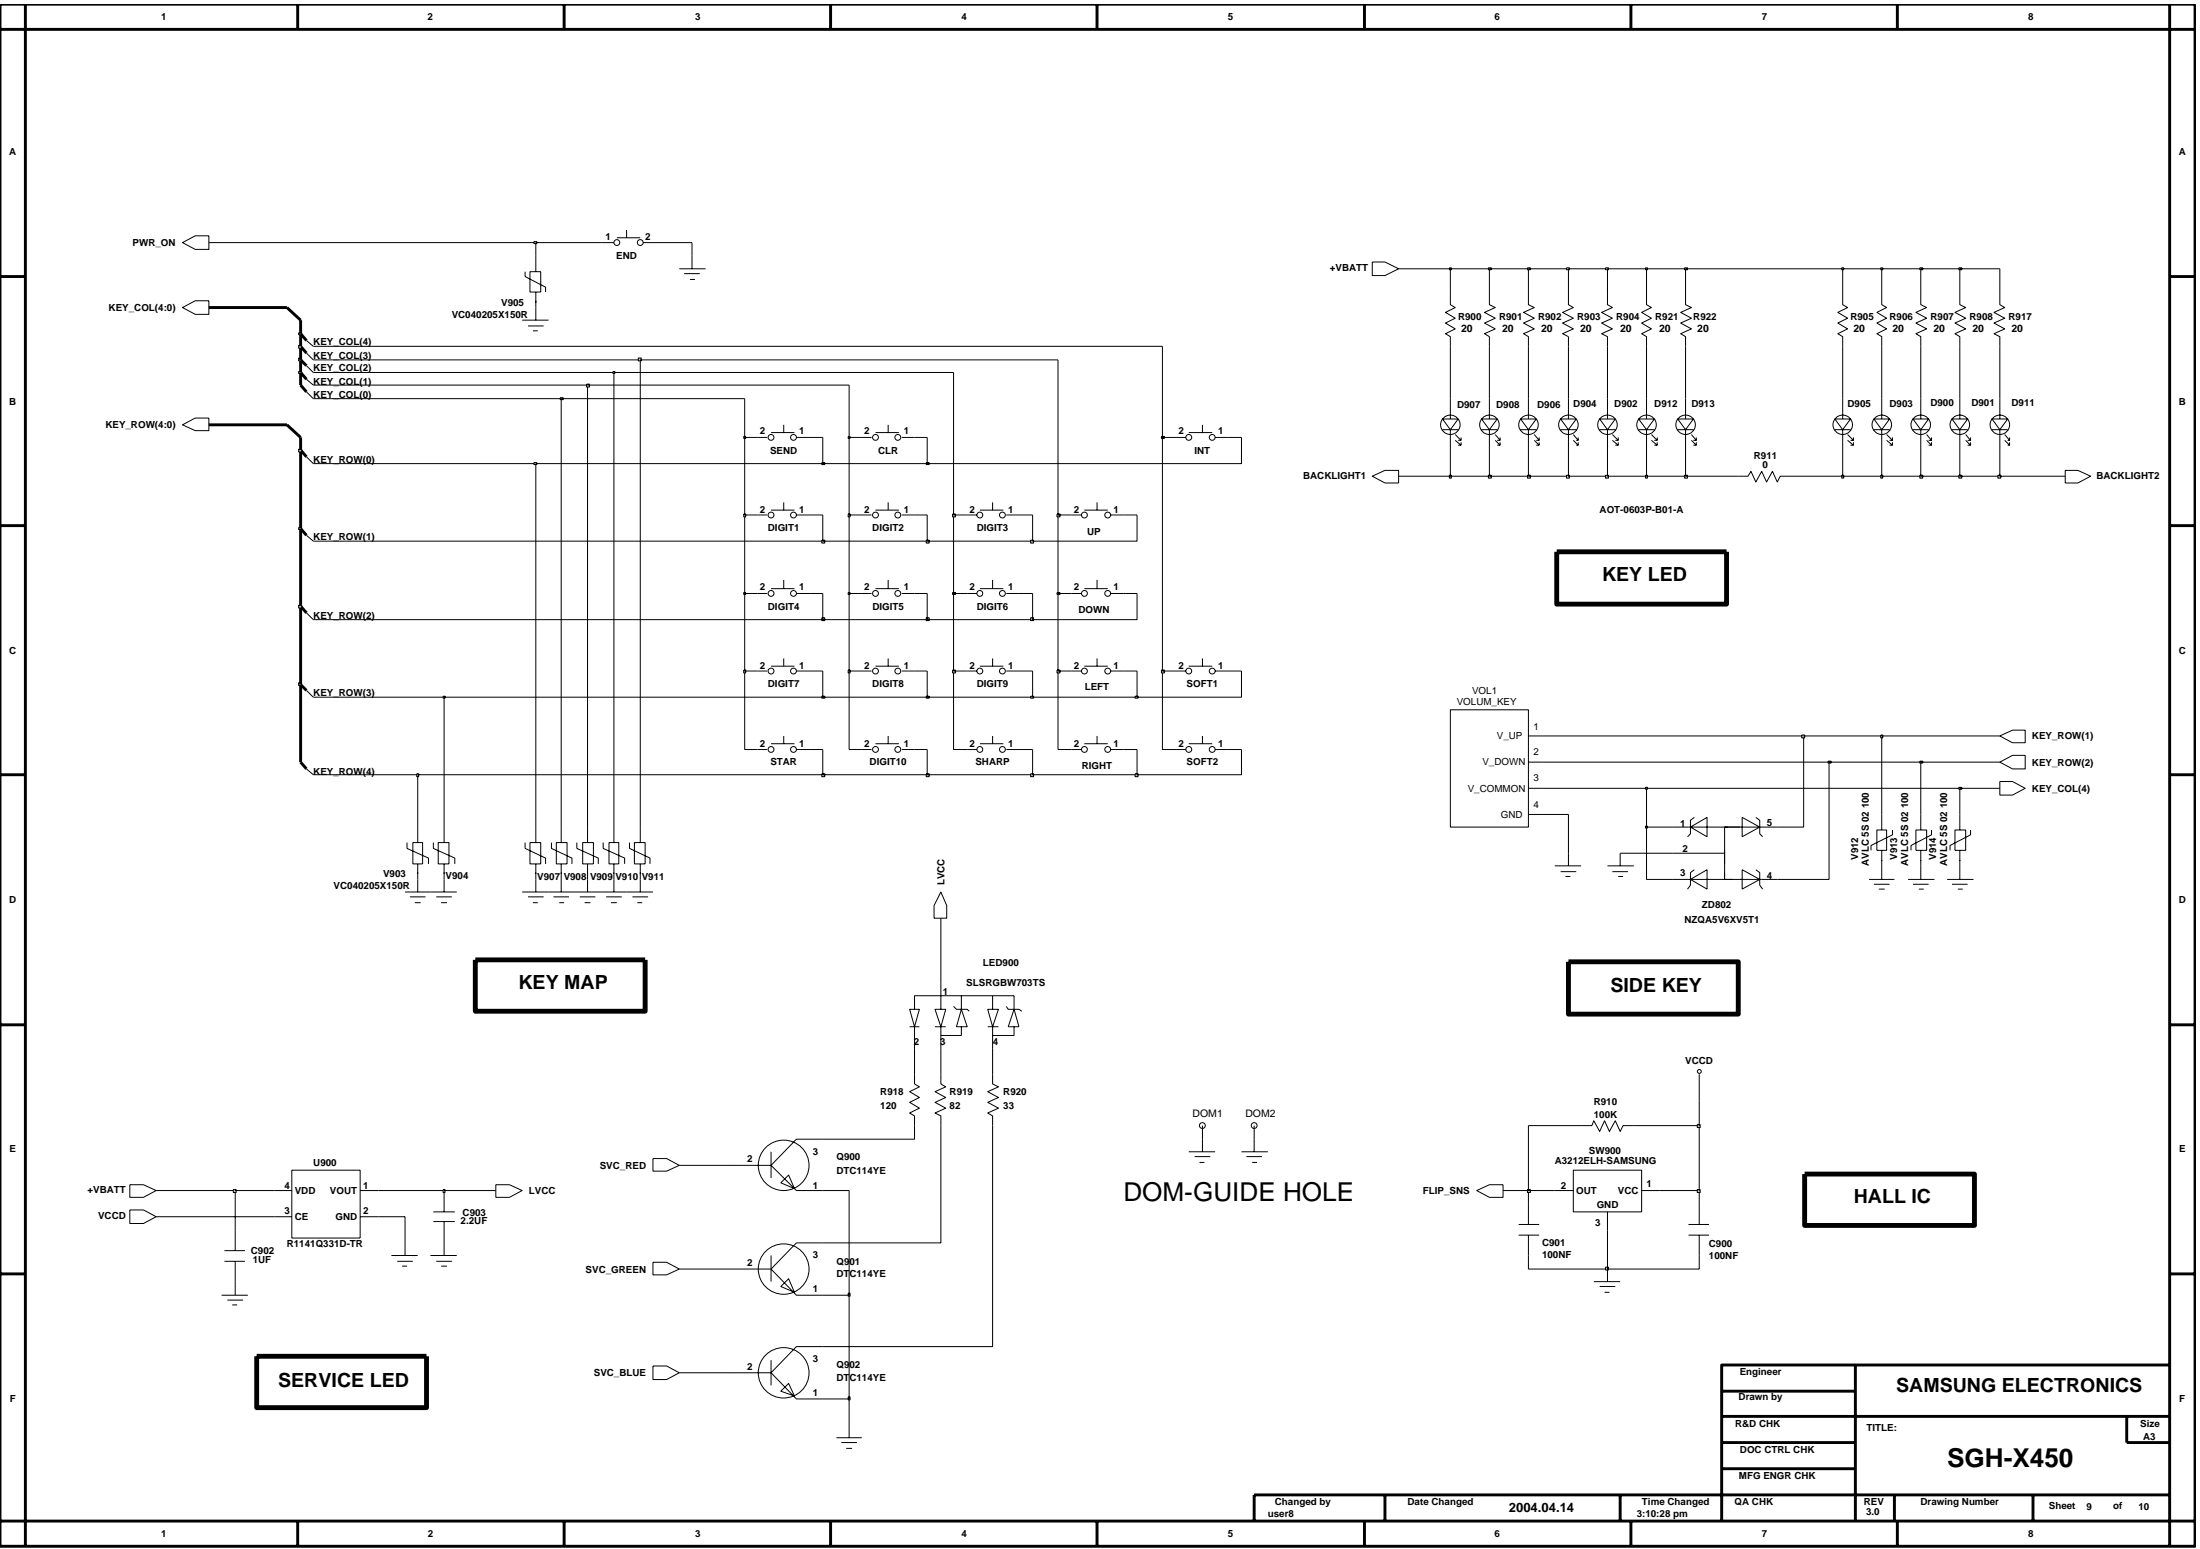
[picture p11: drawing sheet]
<svg xmlns="http://www.w3.org/2000/svg" width="192mm" height="135mm" viewBox="0 0 192 135" stroke-linecap="round" stroke-linejoin="round" font-family="sans-serif">
<g fill="none" stroke="#000" stroke-width=".09">
<path d="M15.9 26.8l1.1-.6h1.2v1.2h-1.2zM15.9 21.2l1.1-.6h1.2v1.2h-1.2zM15.9 37.1l1.1-.6h1.2v1.1h-1.2zM26.7 34.2l.6 .6M26.7 33.1l.6 .5M26.7 31.9l.6 .6M26.7 30.8l.6 .6M26.7 29.7l.6 .5M26.7 39.8l.6 .6M45.5 27.9h2.3M45.8 23.7v.4l1.8 1v.4M46.1 28.4h1.3"/>
<path d="M46.2 23.7h1v1.8h-1zM46.5 28.9h.4M46.7 22.3v1.4M46.7 25.5v2.4M52.4 21.2h1.2M53.8 20.7h2.1M54.7 20.1v.6M56.1 21.2h.9M59.3 23.4h2.3M59.7 23.9h1.3M60.2 24.4h.4M60.4 22.3v1.1"/>
<path d="M66.1 38.2h.8M67.3 37.7h2M68.4 37.1v.6M69.5 38.2h1.2M75.2 38.2h.8M76.4 37.7h2M77.5 37.1v.6M78.7 38.2h1.1M102.6 38.2h.8M103.7 37.7h2M104.9 37.1v.6M106 38.2h1.1"/>
<path d="M119.7 22.9h1.1l1.2 .5-1.2 .6h-1.1zM125.8 36.5h1.4l-.7 1zM125.8 37.5h1.4M126.5 25.7v.9l.4 .2-.8 .4 .8 .6-.8 .4 .8 .5-.8 .4 .4 .3v.8M126.5 34.8v1.7M126.5 37.5v1.8M126.9 38.4l.6 .4M126.9 37.9l.6 .5M127.2 38.4h.3M127.2 38.8h.3M127.5 38.2v.2M127.5 38.6v.2"/>
<path d="M129.2 36.5h1.4l-.7 1zM129.2 37.5h1.4M129.9 25.7v.9l.5 .2-.9 .4 .9 .6-.9 .4 .9 .5-.9 .4 .4 .3v.8M129.9 34.8v1.7M129.9 37.5v1.8M130.4 38.4l.5 .4M130.4 37.9l.5 .5M130.6 38.4h.3M130.9 38.6v.2h-.3M130.9 38.2v.2M132.6 36.5h1.4l-.7 1zM132.6 37.5h1.4"/>
<path d="M133.3 25.7v.9l.5 .2-.9 .4 .9 .6-.9 .4 .9 .5-.9 .4 .4 .3v.8M133.3 34.8v1.7M133.3 37.5v1.8M133.8 38.4l.5 .4M133.8 37.9l.5 .5M134 38.4h.3M134 38.8h.3M134.3 38.2v.2M134.3 38.6v.2M136.1 36.5h1.4l-.7 1zM136.1 37.5h1.4M136.8 25.7v.9l.4 .2-.9 .4 .9 .6-.9 .4 .9 .5-.9 .4 .5 .3v.8"/>
<path d="M136.8 34.8v1.7M136.8 37.5v1.8M137.2 38.4l.5 .4M137.2 37.9l.5 .5M137.5 38.4h.2M137.7 38.6v.2h-.2M137.7 38.2v.2M139.5 36.5h1.4l-.7 1zM139.5 37.5h1.4M140.2 25.7v.9l.4 .2-.9 .4 .9 .6-.9 .4 .9 .5-.9 .4 .5 .3v.8M140.2 34.8v1.7M140.2 37.5v1.8"/>
<path d="M140.6 38.4l.6 .4M140.6 37.9l.6 .5M140.9 38.4h.3M141.2 38.6v.2h-.3M141.2 38.2v.2M142.9 36.5h1.4l-.7 1zM142.9 37.5h1.4M143.6 25.7v.9l.5 .2-.9 .4 .9 .6-.9 .4 .9 .5-.9 .4 .4 .3v.8M143.6 34.8v1.7M143.6 37.5v1.8M144.1 38.4l.5 .4M144.1 37.9l.5 .5"/>
<path d="M144.3 38.4h.3M144.3 38.8h.3M144.6 38.2v.2M144.6 38.6v.2M146.4 36.5h1.3l-.7 1zM146.4 37.5h1.3M147 25.7v.9l.5 .2-.9 .4 .9 .6-.9 .4 .9 .5-.9 .4 .4 .3v.8M147 34.8v1.7M147 37.5v1.8M147.5 38.4l.5 .4M147.5 37.9l.5 .5M147.7 38.4h.3"/>
<path d="M148 38.6v.2h-.3M148 38.2v.2M160.1 36.5h1.3l-.7 1zM160.1 37.5h1.3M160.7 25.7v.9l.5 .2-.9 .4 .9 .6-.9 .4 .9 .5-.9 .4 .4 .3v.8M160.7 34.8v1.7M160.7 37.5v1.8M161.2 38.4l.5 .4M161.2 37.9l.5 .5M161.4 38.4h.3M161.7 38.6v.2h-.3M161.7 38.2v.2"/>
<path d="M163.5 36.5h1.3l-.7 1zM163.5 37.5h1.3M164.1 25.7v.9l.5 .2-.9 .4 .9 .6-.9 .4 .9 .5-.9 .4 .4 .3v.8M164.1 34.8v1.7M164.1 37.5v1.8M164.6 38.4l.5 .4M164.6 37.9l.5 .5M164.8 38.4h.3M164.8 38.8h.3M165.1 38.2v.2M165.1 38.6v.2M166.9 36.5h1.3l-.6 1z"/>
<path d="M166.9 37.5h1.3M167.6 25.7v.9l.5 .2-1 .4 1 .6-1 .4 1 .5-1 .4 .5 .3v.8M167.6 34.8v1.7M167.6 37.5v1.8M168.1 38.4l.4 .4M168.1 37.9l.4 .5M168.2 38.4h.3M168.5 38.6v.2h-.3M168.5 38.2v.2M170.3 36.5h1.3l-.6 1zM170.3 37.5h1.3M171 25.7v.9l.5 .2-1 .4 1 .6-1 .4 1 .5-1 .4 .5 .3v.8"/>
<path d="M171 34.8v1.7M171 37.5v1.8M171.5 38.4l.4 .4M171.5 37.9l.4 .5M171.6 38.4h.3M171.9 38.6v.2h-.3M171.9 38.2v.2M173.8 36.5h1.3l-.7 1zM173.8 37.5h1.3M174.4 25.7v.9l.5 .2-1 .4 1 .6-1 .4 1 .5-1 .4 .5 .3v.8M174.4 34.8v1.7M174.4 37.5v1.8"/>
<path d="M174.9 38.4l.4 .4M174.9 37.9l.4 .5M175.1 38.4h.2M175.3 38.6v.2h-.2M175.3 38.2v.2M26.7 46.7l.6 .5M26.7 53.5l.6 .6M66.1 58.5h.8M66.1 44.9h.8M66.1 51.8h.8M67.3 58.1h2M67.3 44.5h2"/>
<path d="M67.3 51.3h2M68.4 43.8v.7M68.4 50.6v.7M68.4 57.4v.7M69.5 58.5h1.2M69.5 44.9h1.2M69.5 51.8h1.2M75.2 58.5h.8M75.2 44.9h.8M75.2 51.8h.8M76.4 58.1h2M76.4 44.5h2"/>
<path d="M76.4 51.3h2M77.5 43.8v.7M77.5 50.6v.7M77.5 57.4v.7M78.7 58.5h1.1M78.7 44.9h1.1M78.7 51.8h1.1M84.4 58.5h.8M84.4 44.9h.8M84.4 51.8h.8M85.5 58.1h2M85.5 44.5h2"/>
<path d="M85.5 51.3h2M86.6 43.8v.7M86.6 50.6v.7M86.6 57.4v.7M87.8 58.5h1.1M87.8 44.9h1.1M87.8 51.8h1.1M93.5 58.5h.8M93.5 44.9h.8M93.5 51.8h.8M94.6 58.1h2M94.6 44.5h2"/>
<path d="M94.6 51.3h2M95.7 43.8v.7M95.7 50.6v.7M95.7 57.4v.7M96.9 58.5h1.1M96.9 44.9h1.1M96.9 51.8h1.1M102.6 58.5h.8M103.7 58.1h2M104.9 57.4v.7M106 58.5h1.1M119.7 41.5l1.1-.5h1.2v1.1h-1.2z"/>
<path d="M151.6 41.5h.9l.2-.4 .5 .9 .5-.9 .4 .9 .5-.9 .4 .9 .3-.5h.8M180.2 41h1.1l1.1 .5-1.1 .6h-1.1zM26.7 67.1l.6 .5M26.7 60.2l.6 .6M35.3 77.8h4.5M35.5 73.5v.5l1.9 .8v.6M35.8 78.2h1.3M36 73.5h.9v1.9h-.9zM36.2 78.7h.5M36.4 72.1v1.4M36.4 75.4v2.4M37.8 73.5v.5l1.9 .8v.6"/>
<path d="M38.1 78.2h1.3M38.2 73.5h1v1.9h-1zM38.5 78.7h.5M38.7 72.1v1.4M38.7 75.4v2.4M45.5 77.8h11.5M45.8 73.5v.5l1.8 .8v.6M46.1 78.2h1.3M46.2 73.5h1v1.9h-1zM46.5 78.7h.4M46.7 72.1v1.4M46.7 75.4v2.4"/>
<path d="M48.1 73.5v.5l1.8 .8v.6M48.3 78.2h1.3M48.5 73.5h1v1.9h-1zM48.8 78.7h.4M49 72.1v1.4M49 75.4v2.4M50.3 73.5v.5l1.9 .8v.6M50.6 78.2h1.3M50.8 73.5h1v1.9h-1zM51 78.7h.5M51.3 72.1v1.4M51.3 75.4v2.4"/>
<path d="M52.6 73.5v.5l1.9 .8v.6M52.9 78.2h1.3M53.1 73.5h.9v1.9h-.9zM53.3 78.7h.5M53.6 72.1v1.4M53.6 75.4v2.4M54.9 73.5v.5l1.8 .8v.6M55.2 78.2h1.3M55.3 73.5h1v1.9h-1zM55.6 78.7h.4M55.9 72.1v1.4M55.9 75.4v2.4"/>
<path d="M66.1 65.4h.8M67.3 64.9h2M68.4 64.2v.7M69.5 65.4h1.2M75.2 65.4h.8M76.4 64.9h2M77.5 64.2v.7M78.7 65.4h1.1M82.1 77.8l.5 1.2v1.1h-1.1v-1.1zM84.4 65.4h.8M85.5 64.9h2M86.6 64.2v.7"/>
<path d="M87.8 65.4h1.1M93.5 65.4h.8M94.6 64.9h2M95.7 64.2v.7M96.9 65.4h1.1M102.6 65.4h.8M103.7 64.9h2M104.9 64.2v.7M106 65.4h1.1M126.5 61.9h6.8v10.2h-6.8zM133.3 64.2h1.2M133.3 66.5h1.2"/>
<path d="M133.3 68.8h1.2M133.3 71h1.2M135.6 75.5h2.3M136.1 76h1.4M136.6 76.5h.4M136.8 74.4v1.1M140.2 75.5h2.3M140.6 76h1.4M141.2 76.5h.4M141.3 74.4v1.1M145.9 76.7h9.1M145.9 72.1h9.1"/>
<path d="M145.9 74.4h4.5M147.5 72.1l1.4-.8v1.7zM147.5 76.7l1.4-.8v1.7zM147.8 71.3l-.3 .3v1.1l-.3 .3M147.8 75.9l-.3 .2v1.1l-.3 .4M150.4 72.1v4.6M152 75.9l1.5 .8-1.5 .9zM152 71.3l1.5 .8-1.5 .9zM153.2 75.9l.3 .2v1.1l.3 .4M153.2 71.3l.3 .3v1.1l.3 .3M163 76.7h2.3M163.5 77.1h1.3"/>
<path d="M163.7 72.4h.9v1.8h-.9zM163.9 77.6h.5M164.1 71v1.4M164.1 74.2v2.5M165.1 72.4v.4l-1.9 .9v.5M166.4 76.7h2.3M166.9 77.1h1.3M167.1 72.4h1v1.8h-1zM167.4 77.6h.4M167.6 71v1.4M167.6 74.2v2.5M168.5 72.4v.4l-1.8 .9v.5"/>
<path d="M169.9 76.7h2.3M170.3 77.1h1.3M170.5 72.4h1v1.8h-1zM170.8 77.6h.4M171 71v1.4M171 74.2v2.5M171.9 72.4v.4l-1.8 .9v.5M174.4 68.2h1.2l1.1 .6-1.1 .6h-1.2zM174.4 64.2l1.2-.5h1.1v1.1h-1.1zM174.4 66.5l1.2-.6h1.1v1.2h-1.1zM71.8 99.4h-2.3l-2.2 2.2h-3.5M79.3 88h.9l-.4 1.6z"/>
<path d="M79.3 89.6h.9M79.8 88v-1.1h4.1v1.1M79.8 93.7v.8l.4 .3-.9 .4 .9 .5-.9 .5 .9 .5-.9 .4 .5 .2v.9M79.8 89.6v1.8M81.6 88h.9l-.4 1.6zM81.6 89.6h.9M82.1 93.7v.8l.4 .3-.9 .4 .9 .5-.9 .5 .9 .5-.9 .4 .5 .2v.9M82.1 85.8v2.2M82.1 89.6v1.8M83.2 87.8l.2 .2h1l.1 .2M83.9 88l.5 1.6h-1zM83.9 89.6v.7h-1.8"/>
<path d="M83.9 86.9h4.6v1.1M86.2 88h.9l-.5 1.6zM86.2 89.6h.9M86.6 93.7v.8l.5 .3-.9 .4 .9 .5-.9 .5 .9 .5-.9 .4 .4 .2v.9M86.6 86.9v1.1M86.6 89.6v1.8M87.8 87.8l.1 .2h1l.2 .2M88.5 89.6v.7h-1.9M88.5 88l.4 1.6h-1zM104.9 99.4v1.1M109.4 99.4v1.1M137.9 98.2h1l.1-.4 .5 .9 .5-.9 .4 .9 .5-.9 .4 .9 .3-.5h.9"/>
<path d="M148.2 93.7v2.3M11.3 103.3h1.2l1.1 .5-1.1 .6h-1.2zM11.3 105.5h1.2l1.1 .6-1.1 .6h-1.2zM19.3 113h2.3M19.6 110h1.8M19.6 109.1h1.8M19.8 113.4h1.4M20.3 113.8h.4M20.5 107.3v1.8M20.5 110v3M23.9 103.8h1.6M23.9 106.1h1.6"/>
<path d="M25.5 102.1h5.9v5.9h-5.9zM31.4 103.8h1.6M31.4 106.1h1.6M34.1 109.5h2.3M34.7 110h1.3M35.1 110.4h.4M35.3 108.4v1.1M37.5 109.5h2.3M37.8 106.6h1.9M37.8 105.7h1.9M38.1 110h1.3M38.5 110.4h.5"/>
<path d="M38.7 103.8v1.9M38.7 106.6v2.9M43.3 103.3h1.1l1.1 .5-1.1 .6h-1.1zM57 110.1h1.2l1.1 .6-1.1 .5h-1.2zM57 119.2h1.2l1.1 .5-1.1 .6h-1.2zM57 101.1h1.2l1.1 .5-1.1 .6h-1.2zM63.8 119.7h3.5M67.3 101.6l2.2 2.2h2.3M67.3 110.7l2.2 2.3h2.3M67.3 119.7l2.2 2.3h4.6v3.4M67.3 100.5v2.2M67.3 109.5v2.3"/>
<path d="M67.3 118.6v2.2M68.1 103.2l.7-.7 .5 1.2zM68.1 112.2l.7-.7 .5 1.2zM71.8 108.4h-2.3l-2.2 2.3h-3.5M71.8 117.5h-2.3l-2.2 2.2M103.7 100.5h2.3M104.2 100.9h1.4M104.6 101.4h.5M108.3 100.5h2.3M108.7 100.9h1.4M109.2 101.4h.5M128.8 103.8l1.1-.5h1.2v1.1h-1.2z"/>
<path d="M132.5 107.7h1.8M132.5 106.8h1.8M133.3 105v1.8M133.3 107.7v1.8M135.6 103.8h1.6M137.2 102.1h6v3.6h-6zM139 111.8h2.3M139.5 112.2h1.4M140 112.7h.4M140.2 105.7v1.6M140.2 110.7v1.1M143.2 103.8h1.5"/>
<path d="M147.3 107.7h1.8M147.3 106.8h1.8M148.2 105v1.8M148.2 107.7v1.8M68.1 121.3l.7-.6 .5 1.1zM73 125.4h2.2M73.4 125.8h1.4M73.8 126.3h.5"/>
<circle cx="53.8" cy="21.2" r=".25"/>
<circle cx="55.9" cy="21.2" r=".25"/>
<circle cx="67.3" cy="38.2" r=".25"/>
<circle cx="69.2" cy="38.2" r=".25"/>
<circle cx="76.4" cy="38.2" r=".25"/>
<circle cx="78.3" cy="38.2" r=".25"/>
<circle cx="103.7" cy="38.2" r=".25"/>
<circle cx="105.7" cy="38.2" r=".25"/>
<circle cx="126.5" cy="37.1" r=".85"/>
<circle cx="129.9" cy="37.1" r=".85"/>
<circle cx="133.3" cy="37.1" r=".85"/>
<circle cx="136.8" cy="37.1" r=".85"/>
<circle cx="140.2" cy="37.1" r=".85"/>
<circle cx="143.6" cy="37.1" r=".85"/>
<circle cx="147" cy="37.1" r=".85"/>
<circle cx="160.7" cy="37.1" r=".85"/>
<circle cx="164.2" cy="37.1" r=".85"/>
<circle cx="167.6" cy="37.1" r=".85"/>
<circle cx="171" cy="37.1" r=".85"/>
<circle cx="174.5" cy="37.1" r=".85"/>
<circle cx="67.3" cy="51.8" r=".25"/>
<circle cx="67.3" cy="44.9" r=".25"/>
<circle cx="67.3" cy="58.5" r=".25"/>
<circle cx="69.2" cy="51.8" r=".25"/>
<circle cx="69.2" cy="44.9" r=".25"/>
<circle cx="69.2" cy="58.5" r=".25"/>
<circle cx="76.4" cy="51.8" r=".25"/>
<circle cx="76.4" cy="44.9" r=".25"/>
<circle cx="76.4" cy="58.5" r=".25"/>
<circle cx="78.3" cy="51.8" r=".25"/>
<circle cx="78.3" cy="44.9" r=".25"/>
<circle cx="78.3" cy="58.5" r=".25"/>
<circle cx="85.5" cy="51.8" r=".25"/>
<circle cx="85.5" cy="44.9" r=".25"/>
<circle cx="85.5" cy="58.5" r=".25"/>
<circle cx="87.4" cy="51.8" r=".25"/>
<circle cx="87.4" cy="44.9" r=".25"/>
<circle cx="87.4" cy="58.5" r=".25"/>
<circle cx="94.6" cy="51.8" r=".25"/>
<circle cx="94.6" cy="44.9" r=".25"/>
<circle cx="94.6" cy="58.5" r=".25"/>
<circle cx="96.6" cy="51.8" r=".25"/>
<circle cx="96.6" cy="44.9" r=".25"/>
<circle cx="96.6" cy="58.5" r=".25"/>
<circle cx="103.7" cy="58.5" r=".25"/>
<circle cx="105.7" cy="58.5" r=".25"/>
<circle cx="67.3" cy="65.4" r=".25"/>
<circle cx="69.2" cy="65.4" r=".25"/>
<circle cx="76.4" cy="65.4" r=".25"/>
<circle cx="78.3" cy="65.4" r=".25"/>
<circle cx="85.5" cy="65.4" r=".25"/>
<circle cx="87.4" cy="65.4" r=".25"/>
<circle cx="94.6" cy="65.4" r=".25"/>
<circle cx="96.6" cy="65.4" r=".25"/>
<circle cx="103.7" cy="65.4" r=".25"/>
<circle cx="105.7" cy="65.4" r=".25"/>
<circle cx="104.9" cy="98.2" r=".25"/>
<circle cx="109.4" cy="98.2" r=".25"/>
<circle cx="148.2" cy="93.5" r=".17"/>
<circle cx="68.4" cy="101.6" r="2.21"/>
<circle cx="68.4" cy="119.7" r="2.21"/>
<circle cx="68.4" cy="110.7" r="2.21"/>
</g>
<path d="M26.2 33.6l.5 .6M26.2 32.5l.5 .6M26.2 31.4l.5 .5M26.2 30.2l.5 .6M26.2 29.1l.5 .6M26.2 39.3l.5 .5M26.2 46.1l.5 .6M26.2 59.7l.5 .5M26.2 52.9l.5 .6M26.2 66.5l.5 .6" fill="none" stroke="#000" stroke-width=".25"/>
<path d="M74 121.8h.2v.3h-.2z" fill-rule="evenodd" fill="#c2c2c2"/>
<path d="M86.6 98.2v19.3h-14.8M59.3 119.7h4.5M71.8 113h2.3v9M74 121.9h.2v.2h-.2z" fill="none" stroke="#000" stroke-width=".09"/>
<path d="M74 112.8h.2v.3h-.2z" fill-rule="evenodd" fill="#c2c2c2"/>
<path d="M59.3 110.7h4.5M74 112.8h.2v.3h-.2zM74.1 103.8v9.2M133.3 109.5v1.2h6.9" fill="none" stroke="#000" stroke-width=".09"/>
<path d="M140 110.5h.3v.3h-.3z" fill-rule="evenodd" fill="#c2c2c2"/>
<path d="M82.1 98.2v10.2h-10.3M13.6 103.8h6.9v3.5M13.6 106.1h10.3M33 106.1h2.3v2.3M133.3 103.8v1.2M140.1 110.5h.2v.3h-.2zM140.2 107.3v3.4h8v-1.2M148.2 103.8v1.2" fill="none" stroke="#000" stroke-width=".09"/>
<path d="M20.3 103.8h.3v.2h-.3z" fill-rule="evenodd" fill="#c2c2c2"/>
<path d="M20.3 103.8h.3v.2h-.3zM20.5 103.8h3.4M33 103.8h5.7" fill="none" stroke="#000" stroke-width=".09"/>
<path d="M38.7 103.8h.1v.2h-.1z" fill-rule="evenodd" fill="#c2c2c2"/>
<path d="M38.7 103.8h.1v.2h-.1zM38.7 103.8h4.6M71.8 103.8h2.3M131.1 103.8h2.2" fill="none" stroke="#000" stroke-width=".09"/>
<path d="M133.2 103.8h.3v.2h-.3z" fill-rule="evenodd" fill="#c2c2c2"/>
<path d="M133.3 98.2v5.6h2.3M133.2 103.8h.3v.2h-.3zM144.7 103.8h3.5" fill="none" stroke="#000" stroke-width=".09"/>
<path d="M148.1 103.8h.2v.2h-.2z" fill-rule="evenodd" fill="#c2c2c2"/>
<path d="M79.8 98.2v1.2h-8M104.9 98.2v1.2M109.4 98.2v1.2M133.3 98.2h4.6M142.5 98.2h5.7v5.6M59.3 101.6h4.5M148.1 103.8h.2v.2h-.2z" fill="none" stroke="#000" stroke-width=".09"/>
<path d="M148.1 98.1h.2v.2h-.2z" fill-rule="evenodd" fill="#c2c2c2"/>
<g fill="none" stroke="#000" stroke-width=".09">
<path d="M49 34.8v37.3M51.3 33.6v38.5M53.6 32.5v39.6M55.9 31.4v40.7M46.7 40.4v31.7M36.4 67.6v4.5M38.7 60.8v11.3M136.8 71v3.4M141.3 74.4h4.6M143.6 72.1v4.6h2.3M159.6 66.5v10.2h-4.6M79.8 91.4v2.3"/>
<path d="M82.1 80.1v5.7M82.1 91.4v2.3M86.6 91.4v2.3M148.1 98.1h.2v.3h-.2zM148.2 96v2.2"/>
</g>
<path d="M143.5 72.1h.2v.1h-.2z" fill-rule="evenodd" fill="#c2c2c2"/>
<path d="M134.5 68.8h9.1v3.3h2.3M134.5 71h2.3M143.5 72.1h.2v.1h-.2zM157.3 64.2v7.9h-2.3M164.1 64.2v6.8M167.6 66.5v4.5M171 68.8v2.2" fill="none" stroke="#000" stroke-width=".09"/>
<path d="M143.5 68.7h.2v.1h-.2z" fill-rule="evenodd" fill="#c2c2c2"/>
<path d="M143.5 68.7h.2v.1h-.2zM143.6 68.8h27.4" fill="none" stroke="#000" stroke-width=".09"/>
<path d="M170.9 68.7h.2v.1h-.2z" fill-rule="evenodd" fill="#c2c2c2"/>
<path d="M27.3 67.6h9.1M170.9 68.7h.2v.1h-.2zM171 68.8h3.4" fill="none" stroke="#000" stroke-width=".09"/>
<path d="M36.4 67.5h.1v.2h-.1z" fill-rule="evenodd" fill="#c2c2c2"/>
<path d="M36.4 67.5h.1v.2h-.1zM36.4 67.6h35.4" fill="none" stroke="#000" stroke-width=".09"/>
<path d="M71.7 67.5h.2v.2h-.2z" fill-rule="evenodd" fill="#c2c2c2"/>
<path d="M71.7 67.5h.2v.2h-.2zM71.8 65.4v2.2h9.1" fill="none" stroke="#000" stroke-width=".09"/>
<path d="M80.8 67.5h.2v.2h-.2z" fill-rule="evenodd" fill="#c2c2c2"/>
<path d="M80.8 67.5h.3v.2h-.3zM80.9 65.4v2.2h9.2" fill="none" stroke="#000" stroke-width=".09"/>
<path d="M89.9 67.5h.3v.2h-.3z" fill-rule="evenodd" fill="#c2c2c2"/>
<path d="M89.9 67.5h.3v.2h-.3zM90.1 65.4v2.2h9.1" fill="none" stroke="#000" stroke-width=".09"/>
<path d="M99 67.5h.3v.2h-.3z" fill-rule="evenodd" fill="#c2c2c2"/>
<path d="M99 67.5h.3v.2h-.3zM99.2 65.4v2.2h9.1v-2.2M134.5 66.5h25.1" fill="none" stroke="#000" stroke-width=".09"/>
<path d="M26.2 59.7v6.8" fill="none" stroke="#000" stroke-width=".25"/>
<path d="M159.5 66.4h.2v.2h-.2z" fill-rule="evenodd" fill="#c2c2c2"/>
<path d="M159.5 66.4h.2v.2h-.2zM159.6 66.5h8" fill="none" stroke="#000" stroke-width=".09"/>
<path d="M167.5 66.4h.2v.2h-.2z" fill-rule="evenodd" fill="#c2c2c2"/>
<g fill="none" stroke="#000" stroke-width=".09">
<path d="M65 58.5v6.9h1.1M74.1 58.5v6.9h1.1M83.2 58.5v6.9h1.2M92.3 58.5v6.9h1.2M101.4 58.5v6.9h1.2M70.7 65.4h1.1M79.8 65.4h1.1M88.9 65.4h1.2M98 65.4h1.2M107.1 65.4h1.2M134.5 64.2h22.8M167.5 66.4h.2v.2h-.2z"/>
<path d="M167.6 66.5h6.8"/>
</g>
<path d="M157.2 64.1h.2v.3h-.2z" fill-rule="evenodd" fill="#c2c2c2"/>
<path d="M157.2 64.1h.2v.3h-.2zM157.3 64.2h6.8" fill="none" stroke="#000" stroke-width=".09"/>
<path d="M164.1 64.1h.1v.3h-.1z" fill-rule="evenodd" fill="#c2c2c2"/>
<path d="M27.3 60.8h11.4M164.1 64.1h.1v.3h-.1zM164.1 64.2h10.3" fill="none" stroke="#000" stroke-width=".09"/>
<path d="M38.7 60.7h.1v.2h-.1z" fill-rule="evenodd" fill="#c2c2c2"/>
<path d="M38.7 60.7h.1v.2h-.1zM38.7 60.8h33.1" fill="none" stroke="#000" stroke-width=".09"/>
<path d="M71.7 60.7h.2v.2h-.2z" fill-rule="evenodd" fill="#c2c2c2"/>
<path d="M71.8 58.5v2.3h9.1M71.7 60.7h.2v.2h-.2z" fill="none" stroke="#000" stroke-width=".09"/>
<path d="M80.8 60.7h.2v.2h-.2z" fill-rule="evenodd" fill="#c2c2c2"/>
<path d="M80.9 58.5v2.3h9.2M80.8 60.7h.3v.2h-.3z" fill="none" stroke="#000" stroke-width=".09"/>
<path d="M89.9 60.7h.3v.2h-.3z" fill-rule="evenodd" fill="#c2c2c2"/>
<path d="M90.1 58.5v2.3h9.1M89.9 60.7h.3v.2h-.3z" fill="none" stroke="#000" stroke-width=".09"/>
<path d="M99 60.7h.3v.2h-.3z" fill-rule="evenodd" fill="#c2c2c2"/>
<path d="M99.2 58.5v2.3h9.1v-2.3M99 60.7h.3v.2h-.3z" fill="none" stroke="#000" stroke-width=".09"/>
<path d="M26.1 59.5h.2v.3h-.2z" fill-rule="evenodd" fill="#c2c2c2"/>
<path d="M26.1 59.5h.2v.3h-.2z" fill="none" stroke="#000" stroke-width=".09"/>
<path d="M26.2 52.9v6.8" fill="none" stroke="#000" stroke-width=".25"/>
<path d="M64.9 58.4h.1v.3h-.1z" fill-rule="evenodd" fill="#c2c2c2"/>
<path d="M64.9 58.4h.1v.3h-.1zM65 51.8v6.7h1.1M70.7 58.5h1.1" fill="none" stroke="#000" stroke-width=".09"/>
<path d="M74 58.4h.2v.3h-.2z" fill-rule="evenodd" fill="#c2c2c2"/>
<path d="M74 58.4h.2v.3h-.2zM74.1 51.8v6.7h1.1M79.8 58.5h1.1" fill="none" stroke="#000" stroke-width=".09"/>
<path d="M83.1 58.4h.2v.3h-.2z" fill-rule="evenodd" fill="#c2c2c2"/>
<path d="M83.1 58.4h.3v.3h-.3zM83.2 51.8v6.7h1.2M88.9 58.5h1.2" fill="none" stroke="#000" stroke-width=".09"/>
<path d="M92.2 58.4h.3v.3h-.3z" fill-rule="evenodd" fill="#c2c2c2"/>
<path d="M92.2 58.4h.3v.3h-.3zM92.3 51.8v6.7h1.2M98 58.5h1.2" fill="none" stroke="#000" stroke-width=".09"/>
<path d="M101.3 58.4h.3v.3h-.3z" fill-rule="evenodd" fill="#c2c2c2"/>
<path d="M27.3 54.1h44.5M101.3 58.4h.3v.3h-.3zM101.4 50.6v7.9h1.2M107.1 58.5h1.2" fill="none" stroke="#000" stroke-width=".09"/>
<path d="M71.7 53.9h.2v.2h-.2z" fill-rule="evenodd" fill="#c2c2c2"/>
<path d="M71.7 53.9h.2v.2h-.2zM71.8 51.8v2.3h9.1" fill="none" stroke="#000" stroke-width=".09"/>
<path d="M80.8 53.9h.2v.2h-.2z" fill-rule="evenodd" fill="#c2c2c2"/>
<path d="M80.8 53.9h.3v.2h-.3zM80.9 51.8v2.3h9.2" fill="none" stroke="#000" stroke-width=".09"/>
<path d="M89.9 53.9h.3v.2h-.3z" fill-rule="evenodd" fill="#c2c2c2"/>
<path d="M89.9 53.9h.3v.2h-.3zM90.1 51.8v2.3h9.1v-2.3" fill="none" stroke="#000" stroke-width=".09"/>
<path d="M26.1 52.8h.2v.2h-.2z" fill-rule="evenodd" fill="#c2c2c2"/>
<path d="M26.1 52.8h.2v.2h-.2z" fill="none" stroke="#000" stroke-width=".09"/>
<path d="M26.2 46.1v6.8" fill="none" stroke="#000" stroke-width=".25"/>
<path d="M64.9 51.7h.1v.1h-.1z" fill-rule="evenodd" fill="#c2c2c2"/>
<path d="M64.9 51.7h.1v.2h-.1zM65 44.9v6.9h1.1M70.7 51.8h1.1" fill="none" stroke="#000" stroke-width=".09"/>
<path d="M74 51.7h.2v.1h-.2z" fill-rule="evenodd" fill="#c2c2c2"/>
<path d="M74 51.7h.2v.2h-.2zM74.1 44.9v6.9h1.1M79.8 51.8h1.1" fill="none" stroke="#000" stroke-width=".09"/>
<path d="M83.1 51.7h.2v.1h-.2z" fill-rule="evenodd" fill="#c2c2c2"/>
<path d="M83.1 51.7h.3v.2h-.3zM83.2 44.9v6.9h1.2M88.9 51.8h1.2" fill="none" stroke="#000" stroke-width=".09"/>
<path d="M92.2 51.7h.3v.1h-.3z" fill-rule="evenodd" fill="#c2c2c2"/>
<path d="M101.4 38.2v12.4M27.3 47.2h44.5M92.2 51.7h.3v.2h-.3zM92.3 44.9v6.9h1.2M98 51.8h1.2" fill="none" stroke="#000" stroke-width=".09"/>
<path d="M71.7 47.1h.2v.3h-.2z" fill="#c2c2c2"/>
<path d="M71.7 47.1h.2v.3h-.2zM71.8 44.9v2.3h9.1" fill="none" stroke="#000" stroke-width=".09"/>
<path d="M80.8 47.1h.2v.3h-.2z" fill="#c2c2c2"/>
<path d="M80.8 47.1h.3v.3h-.3zM80.9 44.9v2.3h9.2" fill="none" stroke="#000" stroke-width=".09"/>
<path d="M89.9 47.1h.3v.3h-.3z" fill="#c2c2c2"/>
<path d="M89.9 47.1h.3v.3h-.3zM90.1 44.9v2.3h9.1v-2.3" fill="none" stroke="#000" stroke-width=".09"/>
<path d="M26.1 46h.2v.2h-.2z" fill-rule="evenodd" fill="#c2c2c2"/>
<path d="M26.1 46h.2v.2h-.2z" fill="none" stroke="#000" stroke-width=".09"/>
<path d="M26.2 39.3v6.8" fill="none" stroke="#000" stroke-width=".25"/>
<path d="M64.9 44.8h.1v.3h-.1z" fill-rule="evenodd" fill="#c2c2c2"/>
<path d="M65 38.2v6.7h1.1M64.9 44.8h.1v.3h-.1zM70.7 44.9h1.1" fill="none" stroke="#000" stroke-width=".09"/>
<path d="M74 44.8h.2v.3h-.2z" fill-rule="evenodd" fill="#c2c2c2"/>
<path d="M74.1 38.2v6.7h1.1M74 44.8h.2v.3h-.2zM79.8 44.9h1.1" fill="none" stroke="#000" stroke-width=".09"/>
<path d="M83.1 44.8h.2v.3h-.2z" fill-rule="evenodd" fill="#c2c2c2"/>
<path d="M83.2 32.5v12.4h1.2M83.1 44.8h.3v.3h-.3zM88.9 44.9h1.2" fill="none" stroke="#000" stroke-width=".09"/>
<path d="M92.2 44.8h.3v.3h-.3z" fill-rule="evenodd" fill="#c2c2c2"/>
<path d="M92.3 31.4v13.5h1.2M92.2 44.8h.3v.3h-.3zM98 44.9h1.2M122 41.5h4.5" fill="none" stroke="#000" stroke-width=".09"/>
<path d="M126.4 41.4h.2v.3h-.2z" fill-rule="evenodd" fill="#c2c2c2"/>
<path d="M126.5 39.3v2.2h3.4M126.4 41.5h.2v.2h-.2z" fill="none" stroke="#000" stroke-width=".09"/>
<path d="M129.8 41.4h.3v.3h-.3z" fill-rule="evenodd" fill="#c2c2c2"/>
<path d="M129.9 39.3v2.2h3.4M129.8 41.5h.3v.2h-.3z" fill="none" stroke="#000" stroke-width=".09"/>
<path d="M133.2 41.4h.3v.3h-.3z" fill-rule="evenodd" fill="#c2c2c2"/>
<path d="M133.3 39.3v2.2h3.5M133.2 41.5h.3v.2h-.3z" fill="none" stroke="#000" stroke-width=".09"/>
<path d="M136.6 41.4h.3v.3h-.3z" fill-rule="evenodd" fill="#c2c2c2"/>
<path d="M136.8 39.3v2.2h3.4M136.6 41.5h.3v.2h-.3z" fill="none" stroke="#000" stroke-width=".09"/>
<path d="M140 41.4h.3v.3h-.3z" fill-rule="evenodd" fill="#c2c2c2"/>
<path d="M140.2 39.3v2.2h3.4M140.1 41.5h.2v.2h-.2z" fill="none" stroke="#000" stroke-width=".09"/>
<path d="M143.5 41.4h.2v.3h-.2z" fill-rule="evenodd" fill="#c2c2c2"/>
<path d="M143.6 39.3v2.2h3.4M143.5 41.5h.2v.2h-.2z" fill="none" stroke="#000" stroke-width=".09"/>
<path d="M146.9 41.4h.3v.3h-.3z" fill-rule="evenodd" fill="#c2c2c2"/>
<path d="M147 39.3v2.2h4.6M147 41.5h.2v.2h-.2zM156.1 41.5h4.6" fill="none" stroke="#000" stroke-width=".09"/>
<path d="M160.7 41.4h.1v.3h-.1z" fill-rule="evenodd" fill="#c2c2c2"/>
<path d="M160.7 39.3v2.2h3.4M160.7 41.5h.1v.2h-.1z" fill="none" stroke="#000" stroke-width=".09"/>
<path d="M164.1 41.4h.1v.3h-.1z" fill-rule="evenodd" fill="#c2c2c2"/>
<path d="M164.1 39.3v2.2h3.5M164.1 41.5h.1v.2h-.1z" fill="none" stroke="#000" stroke-width=".09"/>
<path d="M167.5 41.4h.2v.3h-.2z" fill-rule="evenodd" fill="#c2c2c2"/>
<path d="M167.6 39.3v2.2h3.4M167.5 41.5h.2v.2h-.2z" fill="none" stroke="#000" stroke-width=".09"/>
<path d="M170.9 41.4h.2v.3h-.2z" fill-rule="evenodd" fill="#c2c2c2"/>
<path d="M171 39.3v2.2h3.4M170.9 41.5h.2v.2h-.2z" fill="none" stroke="#000" stroke-width=".09"/>
<path d="M174.3 41.4h.2v.3h-.2z" fill-rule="evenodd" fill="#c2c2c2"/>
<path d="M174.4 39.3v2.2h5.8M27.3 40.4h19.4M174.3 41.5h.2v.2h-.2z" fill="none" stroke="#000" stroke-width=".09"/>
<path d="M46.6 40.3h.2v.2h-.2z" fill-rule="evenodd" fill="#c2c2c2"/>
<path d="M46.6 40.4h.2v.1h-.2zM46.7 40.4h25.1" fill="none" stroke="#000" stroke-width=".09"/>
<path d="M71.7 40.3h.2v.2h-.2z" fill-rule="evenodd" fill="#c2c2c2"/>
<path d="M71.8 38.2v2.2h9.1M71.7 40.4h.2v.1h-.2z" fill="none" stroke="#000" stroke-width=".09"/>
<path d="M80.8 40.3h.2v.2h-.2z" fill-rule="evenodd" fill="#c2c2c2"/>
<path d="M80.9 38.2v2.2h27.4v-2.2M80.8 40.4h.3v.1h-.3z" fill="none" stroke="#000" stroke-width=".09"/>
<path d="M26.1 39.2h.2v.2h-.2z" fill-rule="evenodd" fill="#c2c2c2"/>
<path d="M26.1 39.2h.2v.2h-.2z" fill="none" stroke="#000" stroke-width=".09"/>
<path d="M26.2 38.2v1.1" fill="none" stroke="#000" stroke-width=".25"/>
<path d="M64.9 38.1h.1v.1h-.1z" fill-rule="evenodd" fill="#c2c2c2"/>
<path d="M64.9 38.1h.1v.1h-.1zM65 34.8v3.4h1.1M70.7 38.2h1.1" fill="none" stroke="#000" stroke-width=".09"/>
<path d="M74 38.1h.2v.1h-.2z" fill-rule="evenodd" fill="#c2c2c2"/>
<path d="M74 38.1h.2v.1h-.2zM74.1 33.6v4.6h1.1M79.8 38.2h1.1" fill="none" stroke="#000" stroke-width=".09"/>
<path d="M101.3 38.1h.3v.1h-.3z" fill-rule="evenodd" fill="#c2c2c2"/>
<path d="M27.3 34.8h21.7M101.3 38.1h.3v.1h-.3zM101.4 30.2v8h1.2M107.1 38.2h1.2" fill="none" stroke="#000" stroke-width=".09"/>
<path d="M18.2 37.1h6.8" fill="none" stroke="#000" stroke-width=".25"/>
<path d="M48.9 34.7h.2v.1h-.2z" fill-rule="evenodd" fill="#c2c2c2"/>
<g fill="none" stroke="#000" stroke-width=".09">
<path d="M27.3 33.6h24M48.9 34.7h.2v.2h-.2zM49 34.8h16M126.5 30.2v4.6M129.9 30.2v4.6M133.3 30.2v4.6M136.8 30.2v4.6M140.2 30.2v4.6M143.6 30.2v4.6M147 30.2v4.6M160.7 30.2v4.6M164.1 30.2v4.6"/>
<path d="M167.6 30.2v4.6M171 30.2v4.6M174.4 30.2v4.6"/>
</g>
<path d="M26.2 32.5v1.1" fill="none" stroke="#000" stroke-width=".25"/>
<path d="M51.2 33.5h.2v.2h-.2z" fill-rule="evenodd" fill="#c2c2c2"/>
<path d="M51.2 33.5h.2v.3h-.2zM51.3 33.6h22.8" fill="none" stroke="#000" stroke-width=".09"/>
<path d="M26.1 32.4h.2v.2h-.2z" fill-rule="evenodd" fill="#c2c2c2"/>
<path d="M26.1 32.4h.2v.2h-.2zM27.3 32.5h26.3" fill="none" stroke="#000" stroke-width=".09"/>
<path d="M26.2 31.4v1.1" fill="none" stroke="#000" stroke-width=".25"/>
<path d="M53.5 32.4h.1v.2h-.1z" fill-rule="evenodd" fill="#c2c2c2"/>
<path d="M53.5 32.4h.1v.2h-.1zM53.6 32.5h29.6" fill="none" stroke="#000" stroke-width=".09"/>
<path d="M26.1 31.2h.2v.3h-.2z" fill-rule="evenodd" fill="#c2c2c2"/>
<path d="M26.1 31.2h.2v.3h-.2zM27.3 31.4h28.6" fill="none" stroke="#000" stroke-width=".09"/>
<path d="M26.2 30.2v1.2" fill="none" stroke="#000" stroke-width=".25"/>
<path d="M55.7 31.2h.2v.3h-.2z" fill-rule="evenodd" fill="#c2c2c2"/>
<path d="M55.7 31.2h.2v.3h-.2zM55.9 31.4h36.4" fill="none" stroke="#000" stroke-width=".09"/>
<path d="M26.1 30.1h.2v.3h-.2z" fill-rule="evenodd" fill="#c2c2c2"/>
<path d="M26.1 30.1h.2v.3h-.2zM27.3 30.2h74.1" fill="none" stroke="#000" stroke-width=".09"/>
<path d="M26.2 29.1v1.1" fill="none" stroke="#000" stroke-width=".25"/>
<path d="M26.1 29h.2v.2h-.2z" fill-rule="evenodd" fill="#c2c2c2"/>
<g fill="none" stroke="#000" stroke-width=".09">
<path d="M26.1 29h.2v.2h-.2zM122 23.4h4.5v2.3M129.9 23.4v2.3M133.3 23.4v2.3M136.8 23.4v2.3M140.2 23.4v2.3M143.6 23.4v2.3M147 23.4v2.3M160.7 23.4v2.3M164.1 23.4v2.3M167.6 23.4v2.3M171 23.4v2.3"/>
<path d="M174.4 23.4v2.3"/>
</g>
<path d="M18.2 26.8h6.8M26.2 27.9v1.2" fill="none" stroke="#000" stroke-width=".25"/>
<path d="M126.4 23.3h.2v.2h-.2z" fill-rule="evenodd" fill="#c2c2c2"/>
<path d="M126.4 23.4h.2v.1h-.2zM126.5 23.4h3.4" fill="none" stroke="#000" stroke-width=".09"/>
<path d="M129.8 23.3h.3v.2h-.3z" fill-rule="evenodd" fill="#c2c2c2"/>
<path d="M129.8 23.4h.3v.1h-.3zM129.9 23.4h3.4" fill="none" stroke="#000" stroke-width=".09"/>
<path d="M133.2 23.3h.3v.2h-.3z" fill-rule="evenodd" fill="#c2c2c2"/>
<path d="M133.2 23.4h.3v.1h-.3zM133.3 23.4h3.5" fill="none" stroke="#000" stroke-width=".09"/>
<path d="M136.6 23.3h.3v.2h-.3z" fill-rule="evenodd" fill="#c2c2c2"/>
<path d="M136.6 23.4h.3v.1h-.3zM136.8 23.4h3.4" fill="none" stroke="#000" stroke-width=".09"/>
<path d="M140 23.3h.3v.2h-.3z" fill-rule="evenodd" fill="#c2c2c2"/>
<path d="M140.1 23.4h.2v.1h-.2zM140.2 23.4h3.4" fill="none" stroke="#000" stroke-width=".09"/>
<path d="M143.5 23.3h.2v.2h-.2z" fill-rule="evenodd" fill="#c2c2c2"/>
<path d="M143.5 23.4h.2v.1h-.2zM143.6 23.4h3.4" fill="none" stroke="#000" stroke-width=".09"/>
<path d="M146.9 23.3h.3v.2h-.3z" fill-rule="evenodd" fill="#c2c2c2"/>
<path d="M147 23.4h.2v.1h-.2zM147 23.4h13.7" fill="none" stroke="#000" stroke-width=".09"/>
<path d="M160.7 23.3h.1v.2h-.1z" fill-rule="evenodd" fill="#c2c2c2"/>
<path d="M160.7 23.4h.1v.1h-.1zM160.7 23.4h3.4" fill="none" stroke="#000" stroke-width=".09"/>
<path d="M164.1 23.3h.1v.2h-.1z" fill-rule="evenodd" fill="#c2c2c2"/>
<path d="M164.1 23.4h.1v.1h-.1zM164.1 23.4h3.5" fill="none" stroke="#000" stroke-width=".09"/>
<path d="M167.5 23.3h.2v.2h-.2z" fill-rule="evenodd" fill="#c2c2c2"/>
<path d="M167.5 23.4h.2v.1h-.2zM167.6 23.4h3.4" fill="none" stroke="#000" stroke-width=".09"/>
<path d="M170.9 23.3h.2v.2h-.2z" fill-rule="evenodd" fill="#c2c2c2"/>
<path d="M18.2 21.2h28.5v1.1M60.4 21.2v1.1M170.9 23.4h.2v.1h-.2zM171 23.4h3.4" fill="none" stroke="#000" stroke-width=".09"/>
<path d="M46.6 21.1h.2v.1h-.2z" fill-rule="evenodd" fill="#c2c2c2"/>
<path d="M46.6 21.1h.2v.1h-.2zM46.7 21.2h5.7M57 21.2h3.4" fill="none" stroke="#000" stroke-width=".09"/>
<g fill="none" stroke="#000" stroke-width=".25">
<path d="M0 .4h191.5v134.5h-191.5zM0 2.6h191.5M2.2 .4v134.5M26 .4v2.2M49.2 .4v2.2M72.5 .4v2.2M95.7 .4v2.2M119 .4v2.2M142.3 .4v2.2M165.5 .4v2.2M189.3 .4v134.5M0 24.1h2.2"/>
<path d="M25 37.1l1.2 1.1M25 26.8l1.2 1.1M189.3 24.1h2.2M0 45.8h2.2M189.3 45.8h2.2M0 67.6h2.2M189.3 67.6h2.2M0 89.4h2.2M189.3 89.4h2.2M0 111.1h2.2M161.8 119.1v13.6M189.3 119.1h-39.1v13.6"/>
<path d="M189.3 111.1h2.2M0 132.7h191.5M26 132.7v2.2M49.2 132.7v2.2M72.5 132.7v2.2M95.7 132.7v2.2M119 132.7v2.2M120.8 130.4v2.3M141.3 130.4v2.3M142.3 132.7v2.2M150.2 121.3h11.6M150.2 123.5h39.1"/>
<path d="M150.2 125.8h11.6M150.2 128.1h11.6M165.3 130.4v2.3M165.5 132.7v2.2M177.3 130.4v2.3M185.5 123.5v2.3h3.8M189.3 130.4h-79.9v2.3"/>
</g>
<path d="M135.8 48.1h14.8v4.6h-14.8zM41.5 83.7h14.8v4.5h-14.8zM136.8 83.9h14.8v4.6h-14.8zM22.4 118.3h14.8v4.5h-14.8zM157.4 102.4h14.8v4.5h-14.8z" fill="none" stroke="#000" stroke-width=".42"/>
<g font-size="2.3">
<text x="98" y="104.8">DOM-GUIDE HOLE</text>
<text x="169.8" y="127.9">SGH-X450</text>
</g>
<g font-size="1.7">
<text x="139.7" y="50.7">KEY LED</text>
<text x="45.2" y="86.3">KEY MAP</text>
<text x="140.5" y="86.5">SIDE KEY</text>
<text x="161.7" y="105">HALL IC</text>
<text x="24.3" y="120.9">SERVICE LED</text>
<text x="165.4" y="121.5">SAMSUNG ELECTRONICS</text>
</g>
<text font-size="1.1" x="131.6" y="131.9">2004.04.14</text>
<g font-size=".9">
<text x="127.4" y="28.9">20</text>
<text x="131" y="28.9">20</text>
<text x="134.4" y="28.9">20</text>
<text x="137.8" y="28.9">20</text>
<text x="141.3" y="28.9">20</text>
<text x="144.7" y="28.9">20</text>
<text x="148.1" y="28.9">20</text>
<text x="161.7" y="28.9">20</text>
<text x="165.1" y="28.9">20</text>
<text x="168.7" y="28.9">20</text>
<text x="172.1" y="28.9">20</text>
<text x="175.5" y="28.9">20</text>
<text x="82.4" y="77.2" transform="rotate(-90 82.4 77.2)">LVCC</text>
<text x="162.1" y="75" transform="rotate(-90 162.1 75)">V912</text>
<text x="163" y="75.5" transform="rotate(-90 163 75.5)">AVLC 5S 02 100</text>
<text x="165.5" y="75" transform="rotate(-90 165.5 75)">V913</text>
<text x="166.4" y="75.5" transform="rotate(-90 166.4 75.5)">AVLC 5S 02 100</text>
<text x="168.9" y="75" transform="rotate(-90 168.9 75)">V914</text>
<text x="169.8" y="75.5" transform="rotate(-90 169.8 75.5)">AVLC 5S 02 100</text>
<text x="104" y="97.4">DOM1</text>
<text x="108.6" y="97.4">DOM2</text>
</g>
<g font-size=".8">
<text x="14.1" y="1.8">1</text>
<text x="37.3" y="1.8">2</text>
<text x="60.6" y="1.8">3</text>
<text x="83.9" y="1.8">4</text>
<text x="107.1" y="1.8">5</text>
<text x="130.4" y="1.8">6</text>
<text x="153.7" y="1.8">7</text>
<text x="176.9" y="1.8">8</text>
<text x=".8" y="13.5">A</text>
<text x="190.1" y="13.5">A</text>
<text x="11.6" y="21.5">PWR_ON</text>
<text x="52.8" y="20.9">1</text>
<text x="53.8" y="22.6">END</text>
<text x="56.3" y="20.9">2</text>
<text x="116" y="23.7">+VBATT</text>
<text x="9.5" y="27.1">KEY_COL(4:0)</text>
<text x="39.4" y="27.7">VC040205X150R</text>
<text x="43.7" y="26.7">V905</text>
<text x="127.2" y="27.9">R900</text>
<text x="130.8" y="27.9">R901</text>
<text x="134.2" y="27.9">R902</text>
<text x="137.6" y="27.9">R903</text>
<text x="141" y="27.9">R904</text>
<text x="144.4" y="27.9">R921</text>
<text x="147.7" y="27.9">R922</text>
<text x="161.4" y="27.9">R905</text>
<text x="164.8" y="27.9">R906</text>
<text x="168.4" y="27.9">R907</text>
<text x="171.8" y="27.9">R908</text>
<text x="175.2" y="27.9">R917</text>
<text x=".8" y="35.3">B</text>
<text x="27.3" y="34.7">KEY_COL(0)</text>
<text x="27.3" y="33.6">KEY_COL(1)</text>
<text x="27.3" y="32.4">KEY_COL(2)</text>
<text x="27.3" y="31.3">KEY_COL(3)</text>
<text x="27.3" y="30.1">KEY_COL(4)</text>
<text x="127.1" y="35.6">D907</text>
<text x="130.5" y="35.6">D908</text>
<text x="134.1" y="35.6">D906</text>
<text x="137.2" y="35.5">D904</text>
<text x="140.8" y="35.5">D902</text>
<text x="144.3" y="35.5">D912</text>
<text x="147.5" y="35.5">D913</text>
<text x="161.2" y="35.5">D905</text>
<text x="164.8" y="35.5">D903</text>
<text x="168.4" y="35.4">D900</text>
<text x="172" y="35.4">D901</text>
<text x="175.5" y="35.4">D911</text>
<text x="190.1" y="35.3">B</text>
<text x="9.2" y="37.4">KEY_ROW(4:0)</text>
<text x="27.3" y="40.3">KEY_ROW(0)</text>
<text x="66.3" y="37.9">2</text>
<text x="67.2" y="39.6">SEND</text>
<text x="69.7" y="37.9">1</text>
<text x="75.4" y="37.9">2</text>
<text x="76.6" y="39.6">CLR</text>
<text x="78.8" y="37.9">1</text>
<text x="102.8" y="37.9">2</text>
<text x="104.2" y="39.6">INT</text>
<text x="106.3" y="37.9">1</text>
<text x="113.7" y="41.8">BACKLIGHT1</text>
<text x="153" y="40">R911</text>
<text x="153.8" y="40.9">0</text>
<text x="182.9" y="41.8">BACKLIGHT2</text>
<text x="27.3" y="47.1">KEY_ROW(1)</text>
<text x="66.3" y="44.7">2</text>
<text x="67" y="46.3">DIGIT1</text>
<text x="69.7" y="44.7">1</text>
<text x="75.4" y="44.7">2</text>
<text x="76.1" y="46.3">DIGIT2</text>
<text x="78.8" y="44.7">1</text>
<text x="84.6" y="44.7">2</text>
<text x="85.2" y="46.3">DIGIT3</text>
<text x="87.9" y="44.7">1</text>
<text x="93.7" y="44.7">2</text>
<text x="94.8" y="46.7">UP</text>
<text x="97.1" y="44.7">1</text>
<text x="139.5" y="44.7">AOT-0603P-B01-A</text>
<text x="27.3" y="54">KEY_ROW(2)</text>
<text x="66.3" y="51.5">2</text>
<text x="67" y="53.2">DIGIT4</text>
<text x="69.7" y="51.5">1</text>
<text x="75.4" y="51.5">2</text>
<text x="76.1" y="53.2">DIGIT5</text>
<text x="78.8" y="51.5">1</text>
<text x="84.6" y="51.5">2</text>
<text x="85.2" y="53.2">DIGIT6</text>
<text x="87.9" y="51.5">1</text>
<text x="93.7" y="51.5">2</text>
<text x="94.1" y="53.4">DOWN</text>
<text x="97.1" y="51.5">1</text>
<text x=".8" y="57.1">C</text>
<text x="66.3" y="58.4">2</text>
<text x="67" y="60">DIGIT7</text>
<text x="69.7" y="58.4">1</text>
<text x="75.4" y="58.4">2</text>
<text x="76.1" y="60">DIGIT8</text>
<text x="78.8" y="58.4">1</text>
<text x="84.6" y="58.4">2</text>
<text x="85.2" y="60">DIGIT9</text>
<text x="87.9" y="58.4">1</text>
<text x="93.7" y="58.4">2</text>
<text x="97.1" y="58.4">1</text>
<text x="102.8" y="58.4">2</text>
<text x="103.5" y="60">SOFT1</text>
<text x="106.2" y="58.4">1</text>
<text x="190.1" y="57.1">C</text>
<text x="27.3" y="60.7">KEY_ROW(3)</text>
<text x="66.3" y="65.1">2</text>
<text x="69.7" y="65.1">1</text>
<text x="75.4" y="65.1">2</text>
<text x="78.8" y="65.1">1</text>
<text x="84.6" y="65.1">2</text>
<text x="87.9" y="65.1">1</text>
<text x="93.7" y="65.1">2</text>
<text x="94.6" y="60.2">LEFT</text>
<text x="97.1" y="65.1">1</text>
<text x="102.8" y="65.1">2</text>
<text x="106.3" y="65.1">1</text>
<text x="127.1" y="61.5">VOLUM_KEY</text>
<text x="128.4" y="60.6">VOL1</text>
<text x="130.6" y="64.5">V_UP</text>
<text x="133.8" y="65.9">2</text>
<text x="133.8" y="63.7">1</text>
<text x="177.3" y="64.5">KEY_ROW(1)</text>
<text x="27.3" y="67.6">KEY_ROW(4)</text>
<text x="67.2" y="66.7">STAR</text>
<text x="75.9" y="66.7">DIGIT10</text>
<text x="85.1" y="66.7">SHARP</text>
<text x="94.4" y="67.1">RIGHT</text>
<text x="103.5" y="66.7">SOFT2</text>
<text x="128" y="69">V_COMMON</text>
<text x="129.3" y="66.8">V_DOWN</text>
<text x="130.9" y="71.3">GND</text>
<text x="133.8" y="70.4">4</text>
<text x="133.8" y="68.2">3</text>
<text x="177.3" y="69.1">KEY_COL(4)</text>
<text x="177.3" y="66.8">KEY_ROW(2)</text>
<text x="29.1" y="77.5">VC040205X150R</text>
<text x="33.4" y="76.5">V903</text>
<text x="38.9" y="76.7">V904</text>
<text x="46.9" y="76.8">V907 V908 V909 V910 V911</text>
<text x="146.6" y="76.4">3</text>
<text x="146.6" y="72.1">1</text>
<text x="146.8" y="74.4">2</text>
<text x="154.1" y="76.6">4</text>
<text x="154.1" y="72.1">5</text>
<text x=".8" y="78.8">D</text>
<text x="146.9" y="80.5">NZQA5V6XV5T1</text>
<text x="148.5" y="79.2">ZD802</text>
<text x="190.1" y="78.8">D</text>
<text x="82.2" y="86.8">1</text>
<text x="84.3" y="86">SLSRGBW703TS</text>
<text x="85.7" y="84.2">LED900</text>
<text x="76.8" y="95.6">R918</text>
<text x="79.7" y="91.2">2</text>
<text x="82" y="91.2">3</text>
<text x="82.8" y="95.6">R919</text>
<text x="86.6" y="91.2">4</text>
<text x="87.5" y="95.6">R920</text>
<text x="147" y="92.8">VCCD</text>
<text x=".8" y="100.5">E</text>
<text x="27.3" y="101.7">U900</text>
<text x="52.3" y="102">SVC_RED</text>
<text x="65.2" y="101.4">2</text>
<text x="70.9" y="100.7">3</text>
<text x="73" y="101.2">Q900</text>
<text x="76.8" y="96.7">120</text>
<text x="82.8" y="96.7">82</text>
<text x="87.5" y="96.7">33</text>
<text x="135.6" y="101.5">A3212ELH-SAMSUNG</text>
<text x="138.6" y="100.7">SW900</text>
<text x="139" y="96.4">R910</text>
<text x="139" y="97.5">100K</text>
<text x="190.1" y="100.5">E</text>
<text x="7.6" y="104.1">+VBATT</text>
<text x="8.6" y="106.3">VCCD</text>
<text x="24.8" y="105.9">3</text>
<text x="24.8" y="103.7">4</text>
<text x="25.7" y="106.4">CE</text>
<text x="25.7" y="104.1">VDD</text>
<text x="28.8" y="104.1">VOUT</text>
<text x="29.3" y="106.4">GND</text>
<text x="31.7" y="105.9">2</text>
<text x="31.7" y="103.7">1</text>
<text x="40.2" y="106.8">2.2UF</text>
<text x="40.4" y="106">C903</text>
<text x="46.1" y="104.1">LVCC</text>
<text x="70.9" y="103.7">1</text>
<text x="73" y="102.4">DTC114YE</text>
<text x="124.1" y="104.1">FLIP_SNS</text>
<text x="136.2" y="103.7">2</text>
<text x="137.5" y="104.1">OUT</text>
<text x="139.1" y="107">3</text>
<text x="139.3" y="105.3">GND</text>
<text x="141.1" y="104.1">VCC</text>
<text x="143.6" y="103.5">1</text>
<text x="21.9" y="109.4">C902</text>
<text x="22" y="110.2">1UF</text>
<text x="25" y="108.8">R1141Q331D-TR</text>
<text x="51.1" y="111">SVC_GREEN</text>
<text x="65.2" y="110.4">2</text>
<text x="70.9" y="109.8">3</text>
<text x="70.9" y="112.7">1</text>
<text x="73" y="111.4">DTC114YE</text>
<text x="73" y="110.3">Q901</text>
<text x="134.5" y="108.7">C901</text>
<text x="134.5" y="109.8">100NF</text>
<text x="149.1" y="108.7">C900</text>
<text x="149.1" y="109.8">100NF</text>
<text x="65.2" y="119.5">2</text>
<text x="70.9" y="118.8">3</text>
<text x="73" y="119.4">Q902</text>
<text x="151.8" y="120">Engineer</text>
<text x=".8" y="122.3">F</text>
<text x="51.8" y="120">SVC_BLUE</text>
<text x="70.9" y="121.8">1</text>
<text x="73" y="120.5">DTC114YE</text>
<text x="151.4" y="124.4">R&amp;D CHK</text>
<text x="151.7" y="122.2">Drawn by</text>
<text x="162.8" y="124.8">TITLE:</text>
<text x="186.7" y="124.4">Size</text>
<text x="187" y="125.6">A3</text>
<text x="190.1" y="122.3">F</text>
<text x="111.2" y="131.3">Changed by</text>
<text x="122.8" y="131.3">Date Changed</text>
<text x="143.2" y="131.3">Time Changed</text>
<text x="151.3" y="131.3">QA CHK</text>
<text x="151.7" y="129">MFG ENGR CHK</text>
<text x="151.8" y="126.7">DOC CTRL CHK</text>
<text x="162.6" y="131.3">REV</text>
<text x="167.5" y="131.3">Drawing Number</text>
<text x="178.7" y="131.6">Sheet</text>
<text x="182" y="131.7">9</text>
<text x="184.3" y="131.6">of</text>
<text x="186.5" y="131.7">10</text>
<text x="14.1" y="134.1">1</text>
<text x="37.3" y="134.1">2</text>
<text x="60.6" y="134.1">3</text>
<text x="83.9" y="134.1">4</text>
<text x="107.1" y="134.1">5</text>
<text x="110.6" y="132.3">user8</text>
<text x="130.4" y="134.1">6</text>
<text x="142.8" y="132.3">3:10:28 pm</text>
<text x="153.7" y="134.1">7</text>
<text x="162.8" y="132.1">3.0</text>
<text x="176.9" y="134.1">8</text>
</g>
</svg>
